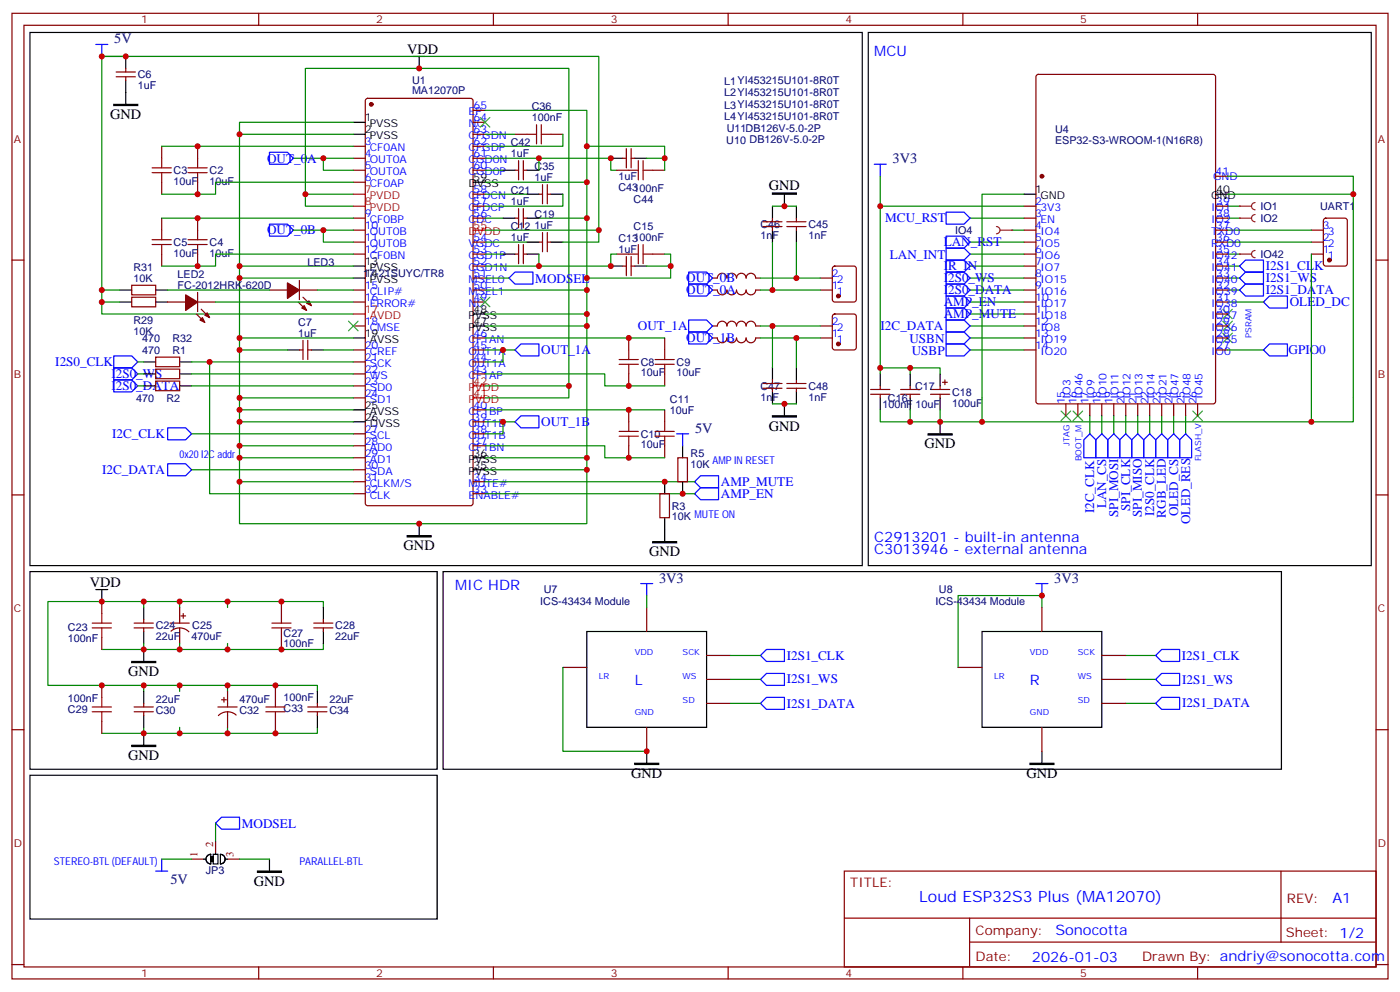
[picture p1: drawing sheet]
<svg xmlns="http://www.w3.org/2000/svg" width="412mm" height="292mm" viewBox="0 0 412 292" stroke-linecap="round" stroke-linejoin="round" font-family="sans-serif">
<g fill="none" stroke="#870000" stroke-width=".35">
<path d="M3.5 3.9h405.4v284.4h-405.4zM7.1 7.4h398.2v277.3h-398.2zM76.2 3.9v3.5M145.3 3.9v3.5M214.5 3.9v3.5M283.6 3.9v3.5M352.8 3.9v3.5M305.4 22.1l.5-.2h51.5l.6 .4 .1 95.9-.5 .7h-51.7l-.7-.4v-95.9zM358.1 51.9h3.5M3.5 76.6h3.6M245.4 78.6l.5-.2h5.6l.7 .4v9.4l-.4 .7h-5.9l-.7-.4v-9.4zM301.6 60.7h3.6"/>
<path d="M301.6 64.2h3.6M301.6 67.8h3.6M301.6 71.3h3.6M301.6 74.8h3.6M301.6 78.4h3.6M358.1 60.7h3.5M358.1 64.2h3.5M358.1 67.8h3.5M358.1 71.3h3.5M358.1 74.8h3.5M358.1 78.4h3.5M405.3 76.6h3.6"/>
<path d="M241.7 99.5h3.5M241.7 96h3.5M241.7 85.4h3.5M241.7 81.9h3.5M245.4 92.7l.5-.2h5.6l.7 .4v9.4l-.4 .7h-5.9l-.7-.4v-9.4zM301.6 99.5h3.6M301.6 96h3.6M301.6 85.4h3.6M301.6 81.9h3.6M301.6 88.9h3.6M301.6 92.5h3.6M358.1 99.5h3.5"/>
<path d="M358.1 96h3.5M358.1 85.4h3.5M358.1 81.9h3.5M358.1 88.9h3.5M358.1 92.5h3.5M256.5 114.7h5.6M256.5 116.1h5.6M259.3 113.6v1.1M259.3 116.1v1.1M265.3 114.7h5.6M265.3 116.1h5.6M268.1 113.6v1.1"/>
<path d="M268.1 116.1v1.1M274.1 114.7h5.7M274.1 116.1h5.7M276.9 113.6v1.1M276.9 116.1v1.1M277.6 112.6h1.4M278.3 111.9v1.4M301.6 103h3.6M314 118.9v3.5M317.5 118.9v3.5M321 118.9v3.5M324.6 118.9v3.5"/>
<path d="M328.1 118.9v3.5M331.6 118.9v3.5M335.1 118.9v3.5M338.7 118.9v3.5M342.2 118.9v3.5M345.7 118.9v3.5M349.2 118.9v3.5M352.8 118.9v3.5M358.1 103h3.5M3.5 145.7h3.6M405.3 145.7h3.6M30 177.1v3.6"/>
<path d="M52.9 178.9v4.6M82.9 177.1v3.6M190.5 178.9v7M306.9 178.9v7M30 187.7v3.5M39.5 184.9h5.7M39.5 183.5h5.7M42.3 182.4v1.1M42.3 184.9v1M50.1 183.5h5.6M50.4 185.9a3.8 3.8 0 0 1 5.2 .1M52.9 184.9v4.6"/>
<path d="M53.3 181.4h1.4M54 180.7v1.4M82.9 187.7v3.5M92.4 184.9h5.7M92.4 183.5h5.7M95.2 182.4v1.1M95.2 184.9v1M165.8 196.5h7.1M208.1 193h7.1M282.2 196.5h7.1M324.6 193h7M3.5 214.9h3.6"/>
<path d="M30 201.8v3.6M30 212.4v3.5M39.5 208.2h5.7M39.5 209.6h5.7M42.3 207.1v1.1M42.3 209.6v1M64.2 208.2h5.6M65.3 206.1h1.4M66 205.4v1.4M67 203.6v4.6M67 209.6v4.6M69.6 210.6a3.8 3.8 0 0 0-5.3 .1"/>
<path d="M81.1 201.8v3.6M81.1 212.4v3.5M90.7 208.2h5.6M90.7 209.6h5.6M93.5 207.1v1.1M93.5 209.6v1M190.5 214.2v7M208.1 200.1h7.1M208.1 207.1h7.1M306.9 214.2v7M324.6 200.1h7M324.6 207.1h7"/>
<path d="M405.3 214.9h3.6M248.7 256.5h156.6v28.2h-156.6zM377.3 256.5v20.9M248.7 270.4h156.5M285.6 277.4h119.6M285.6 270.4v14.1M3.5 284h3.6M76.2 284.7v3.6M145.3 284.7v3.6M214.5 284.7v3.6M283.6 284.7v3.6M352.8 284.7v3.6"/>
<path d="M405.3 284h3.6"/>
</g>
<g fill="none" stroke="#000" stroke-width=".35">
<path d="M8.8 9.6h245.2v156.9h-245.2zM301.6 57.2h3.6M358.1 57.2h3.5M259.3 110.1v3.5M259.3 117.2v3.5M268.1 110.1v3.5M268.1 117.2v3.5M276.9 110.1v3.5M276.9 117.2v3.5M8.8 168.3h120v58.2h-120zM28.2 173.6h3.5M30 173.6v3.5"/>
<path d="M42.3 178.9v3.5M95.2 178.9v3.5M130.5 168.3h247v58.2h-247zM42.3 185.9v3.6M42.3 191.2v3.6M95.2 185.9v3.6M172.9 185.9h35.2v28.3h-35.2zM289.3 185.9h35.3v28.3h-35.3zM42.3 203.6v3.5M42.3 210.6v3.6M42.3 215.9v3.6M93.5 203.6v3.5"/>
<path d="M93.5 210.6v3.6M190.5 221.2v3.6M306.9 221.2v3.6"/>
</g>
<g fill="#870000" stroke="#870000" stroke-width=".35">
<circle cx="246.9" cy="101.3" r=".53"/>
<circle cx="246.9" cy="87.2" r=".53"/>
<circle cx="306.9" cy="51.9" r=".53"/>
</g>
<path d="M38.8 194.8h7.1v.3h-7.1zM38.8 219.5h7.1v.3h-7.1zM187 224.8h7v.3h-7zM303.4 224.8h7v.3h-7z" fill="#000" stroke="#000" stroke-width=".35"/>
<g fill="none" stroke="#008700" stroke-width=".35">
<path d="M298.1 67.8h3.5M361.6 67.8h3.5M361.6 60.7h3.5M361.6 64.2h3.5M361.6 71.3h3.5M361.6 74.8h3.5M361.6 78.4h3.5M361.6 81.9h3.5M361.6 85.4h3.5M361.6 88.9h10.6M342.2 122.4v5.3M345.7 122.4v5.3"/>
<path d="M349.2 122.4v5.3M42.3 177.1v1.8M52.9 178.9v-1.8h-38.8v24.7h28.2v1.8M52.9 177.1h14.1v1.8M67 177.1h28.2v1.8M190.5 175.4v3.5M306.9 178.9v-3.5h-24.7v21.1M42.3 189.5v1.7M52.9 189.5v1.7h-22.9M67 189.5v1.7h-14.1M95.2 189.5v1.7h-28.2M165.8 196.5v24.7h24.7"/>
<path d="M215.2 193h8.8M331.6 193h8.8M42.3 214.2v1.7h-12.3M42.3 201.8h10.6v1.8M52.9 214.2v1.7h-10.6M52.9 201.8h14.1v1.8M67 201.8h26.5v1.8M67 214.2v1.7h-14.1M93.5 214.2v1.7h-26.5M215.2 200.1h8.8M215.2 207.1h8.8M331.6 200.1h8.8"/>
<path d="M331.6 207.1h8.8"/>
</g>
<g fill="none" stroke="#a10000" stroke-width=".35">
<path d="M27.2 184.9h5.6M27.2 183.5h5.6M30 180.7v2.8M30 184.9v2.8M80.1 184.9h5.6M80.1 183.5h5.6M82.9 180.7v2.8M82.9 184.9v2.8M27.2 208.2h5.6M27.2 209.6h5.6M30 205.4v2.8M30 209.6v2.8"/>
<path d="M78.3 208.2h5.7M78.3 209.6h5.7M81.1 205.4v2.8M81.1 209.6v2.8"/>
</g>
<g fill="none" stroke="#00f" stroke-width=".35">
<path d="M372.2 88.9l1.7-1.7h5.3v3.5h-5.3zM345.7 127.7l1.8 1.8v5.3h-3.5v-5.3zM349.2 127.7l1.8 1.8v5.3h-3.5v-5.3zM188.7 171.8h3.6M190.5 171.8v3.6M305.2 171.8h3.5M306.9 171.8v3.6M224 193l1.8-1.8h5.3v3.6h-5.3zM340.4 193l1.8-1.8h5.3v3.6h-5.3zM342.2 198.3h5.3v3.5h-5.3l-1.8-1.7zM224 200.1l1.8-1.8h5.3v3.5h-5.3zM224 207.1l1.8-1.7h5.3v3.5h-5.3z"/>
<path d="M340.4 207.1l1.8-1.7h5.3v3.5h-5.3z"/>
</g>
<path d="M360.2 91.1l2.8 2.8M360.2 94.6l2.8 2.8M360.2 98.1l2.8 2.8M363 91.1l-2.8 2.8M363 94.6l-2.8 2.8M363 98.1l-2.8 2.8M312.6 121l2.8 2.9M315.4 121l-2.8 2.9M316.1 121l2.8 2.9M318.9 121l-2.8 2.9M351.4 121l2.8 2.9M354.2 121l-2.8 2.9" fill="none" stroke="#3c3" stroke-width=".35"/>
<path d="M365.1 74.8h3.6M369.7 73.8a1.06 1.06 0 0 0-1 1 1.06 1.06 0 0 0 1 1.1" fill="none" stroke="#8c2424" stroke-width=".35"/>
<circle cx="365.1" cy="74.8" r=".18" fill="#8c2424"/>
<path d="M293.5 66.7a1.06 1.06 0 0 1 1.1 1.1 1.06 1.06 0 0 1-1.1 1M294.6 67.8h3.5" fill="none" stroke="#8c2424" stroke-width=".35"/>
<circle cx="298.1" cy="67.8" r=".18" fill="#8c2424"/>
<path d="M365.1 64.2h3.6M369.7 63.2a1.06 1.06 0 0 0-1 1 1.06 1.06 0 0 0 1 1.1" fill="none" stroke="#8c2424" stroke-width=".35"/>
<circle cx="365.1" cy="64.2" r=".18" fill="#8c2424"/>
<path d="M369.7 59.7a1.06 1.06 0 0 0-1 1 1.06 1.06 0 0 0 1 1.1M365.1 60.7h3.6" fill="none" stroke="#8c2424" stroke-width=".35"/>
<circle cx="365.1" cy="60.7" r=".18" fill="#8c2424"/>
<g fill="none" stroke="#008700" stroke-width=".35">
<path d="M30 16.6h146.4v54.7h-10.6M37 16.6h-7v75.9h74.1M70.6 39.5h33.5M142.9 32.5h30v121.7h-102.3v-118.2h33.5M142.9 39.5h8.8M165.8 39.5v3.6h-22.9M47.6 43.1h56.5M86.4 46.6h8.8M90 57.2h14.1M104.1 53.7h-40.6v3.5h-15.9M104.1 46.6h-8.9v3.5h8.9M142.9 46.6h15.8v3.5"/>
<path d="M142.9 57.2h12.3M142.9 53.7h30M142.9 50.1h5.3M158.7 46.6h21.2v3.5h1.8M165.8 57.2v3.5h-22.9M172.9 43.1h22.9v3.5M190.5 46.6h5.3v3.5M259.3 51.9v58.2M301.6 57.2h-12.3v67h-12.4M361.6 51.9h37v72.3h-109.3M361.6 57.2h37M47.6 64.2h56.5"/>
<path d="M70.6 78.4h33.5M86.4 67.8h17.7M95.2 67.8v3.5h8.9M104.1 60.7h-14.1v-40.6h77.6v93.5h-24.7M104.1 74.8h-40.6v3.6h-15.9M142.9 71.3h12.3M142.9 74.8h5.3M142.9 64.2h5.3M142.9 67.8h33.5M158.7 74.8v3.6h-15.8M158.7 64.2h14.2M181.7 74.8h-1.8v3.6h-21.2"/>
<path d="M195.8 74.8h1.8v3.6h-7.1M197.6 78.4v3.5h-24.7M227.5 71.3v14.1h14.2M227.5 60.7h7.1M234.6 71.3v10.6h7.1M259.3 60.7h42.3M285.8 71.3h15.8M285.8 74.8h15.8M285.8 78.4h15.8M285.8 64.2h15.8M365.1 71.3h21.2M365.1 67.8h21.2"/>
<path d="M386.3 74.8v49.4M30 85.4h5.3M30 88.9h5.3M49.4 85.4h30M63.5 88.9h40.6M70.6 99.5h33.5M70.6 81.9h33.5M93.5 85.4h10.6M142.9 99.5h52.9M142.9 96h30M142.9 85.4h30M142.9 81.9h7"/>
<path d="M142.9 92.5h30M224 81.9h10.6M224 99.5h10.6M224 96h3.5M224 85.4h3.5M241.7 99.5h-7.1v8.8M241.7 96h-14.2v12.3M285.8 99.5h15.8M285.8 96h15.8M285.8 85.4h15.8M285.8 81.9h15.8M285.8 88.9h15.8"/>
<path d="M285.8 92.5h15.8M40.6 106.6h1.7M40.6 110.1h1.7M40.6 113.6h1.7M56.4 106.6h47.7M56.4 110.1h47.7M56.4 113.6h47.7M61.7 106.6v38.8h42.4M70.6 103h14.1M70.6 117.2h33.5M95.2 103h8.9M142.9 110.1h35.3v3.5h17.6"/>
<path d="M142.9 103h8.8M148.2 103v3.6h-5.3M167.6 113.6v3.6h-24.7M227.5 118.9h7.1M259.3 108.3h8.8v1.8M268.1 108.3h8.8v1.8M285.8 103h15.8M361.6 103h10.6M56.4 138.3h47.7M56.4 127.7h47.7M70.6 134.8h33.5M70.6 120.7h33.5"/>
<path d="M70.6 124.2h33.5M70.6 131.3h33.5M142.9 131.3h35.3v3.5h17.6M142.9 134.8h30M142.9 138.3h30M142.9 120.7h52.9M142.9 124.2h8.8M148.2 124.2v3.5h-5.3M259.3 120.7v3.5h8.8M268.1 120.7v3.5h8.8v-3.5M321 122.4v5.3M324.6 122.4v5.3"/>
<path d="M328.1 122.4v5.3M331.6 122.4v5.3M335.1 122.4v5.3M338.7 122.4v5.3M70.6 141.9h33.5M142.9 145.4h61.7M142.9 141.9h61.7M47.6 253h8.8M63.5 242.4v5.3M70.6 253h8.8"/>
</g>
<g fill="none" stroke="#00f" stroke-width=".35">
<path d="M28.2 13.1h3.5M30 13.1v3.5M79.4 44.8h5.3l1.7 1.8-1.7 1.8h-5.3zM257.5 48.4h3.6M259.3 48.4v3.5M79.4 66h5.3l1.7 1.8-1.7 1.7h-5.3zM278.7 69.5h5.3l1.8 1.8-1.8 1.8h-5.3zM278.7 73.1h5.3l1.8 1.7-1.8 1.8h-5.3zM278.7 76.6h5.3l1.8 1.8-1.8 1.7h-5.3zM278.7 62.5h5.3l1.8 1.7-1.8 1.8h-5.3zM365.1 78.4l1.8-1.8h5.3v3.5h-5.3zM149.9 81.9l1.8-1.8h5.3v3.5h-5.3z"/>
<path d="M202.8 94.2h5.3l1.8 1.8-1.8 1.8h-5.3zM202.8 97.8h5.3l1.8 1.7-1.8 1.8h-5.3zM202.8 83.6h5.3l1.8 1.8-1.8 1.8h-5.3zM202.8 80.1h5.3l1.8 1.8-1.8 1.7h-5.3zM278.7 97.8h5.3l1.8 1.7-1.8 1.8h-5.3zM278.7 83.6h5.3l1.8 1.8-1.8 1.8h-5.3zM278.7 94.2h5.3l1.8 1.8-1.8 1.8h-5.3zM278.7 80.1h5.3l1.8 1.8-1.8 1.7h-5.3zM278.7 87.2h5.3l1.8 1.7-1.8 1.8h-5.3zM278.7 90.7h5.3l1.8 1.8-1.8 1.7h-5.3zM365.1 81.9l1.8-1.8h5.3v3.5h-5.3zM365.1 85.4l1.8-1.8h5.3v3.6h-5.3z"/>
<path d="M33.5 111.9h5.3l1.8 1.7-1.8 1.8h-5.3zM33.5 108.3h5.3l1.8 1.8-1.8 1.8h-5.3zM33.5 104.8h5.3l1.8 1.8-1.8 1.7h-5.3zM151.7 103l1.8-1.7h5.2v3.5h-5.2zM278.7 101.3h5.3l1.8 1.7-1.8 1.8h-5.3zM373.9 101.3h5.3v3.5h-5.3l-1.7-1.8zM49.4 136.6h5.3l1.7 1.7-1.7 1.8h-5.3zM49.4 126h5.3l1.7 1.7-1.7 1.8h-5.3zM151.7 124.2l1.8-1.8h5.2v3.6h-5.2zM199.3 127.7h3.5M201.1 127.7v3.6M319.3 129.5l1.7-1.8 1.8 1.8v5.3h-3.5z"/>
<path d="M324.6 127.7l1.7 1.8v5.3h-3.5v-5.3zM326.3 129.5l1.8-1.8 1.7 1.8v5.3h-3.5zM331.6 127.7l1.8 1.8v5.3h-3.6v-5.3zM333.4 129.5l1.7-1.8 1.8 1.8v5.3h-3.5zM338.7 127.7l1.7 1.8v5.3h-3.5v-5.3zM342.2 127.7l1.8 1.8v5.3h-3.6v-5.3zM204.6 145.4l1.8-1.8h5.3v3.5h-5.3zM204.6 141.9l1.8-1.8h5.3v3.5h-5.3zM45.9 256.5h3.5M47.6 253v3.5M63.5 242.4l1.8-1.8h5.3v3.6h-5.3z"/>
</g>
<g fill="none" stroke="#000" stroke-width=".35">
<path d="M37 16.6v3.5M121.7 16.6h3.5M123.5 16.6v3.5M255.8 9.6h148.1v156.9h-148.1zM37 23.7v7M104.1 36h3.5M104.1 39.5h3.5M139.3 53.7h3.6M148.2 50.1h3.5M155.2 57.2h3.5M155.2 50.1h3.5M162.3 57.2h3.5"/>
<path d="M179.9 46.6h3.5M187 46.6h3.5M231.1 57.2v3.5M104.1 78.4h3.5M148.2 74.8h3.5M148.2 64.2h3.5M155.2 74.8h3.5M155.2 71.3h3.5M155.2 64.2h3.5M162.3 71.3h3.5M179.9 78.4h3.5M187 78.4h3.5"/>
<path d="M227.5 60.7v3.5M227.5 67.8v3.5M234.6 60.7v3.5M234.6 67.8v3.5M35.3 85.4h3.5M35.3 88.9h3.5M45.9 85.4h3.5M45.9 88.9h3.5M104.1 81.9h3.5M104.1 99.5h3.5M139.3 96h3.6M139.3 92.5h3.6"/>
<path d="M42.3 106.6h3.6M42.3 110.1h3.6M42.3 113.6h3.6M52.9 106.6h3.5M52.9 110.1h3.5M52.9 113.6h3.5M84.7 103h3.5M91.7 103h3.5M227.5 108.3v3.6M227.5 115.4v3.5M231.1 118.9v3.5M234.6 108.3v3.6"/>
<path d="M234.6 115.4v3.5M104.1 120.7h3.5M104.1 124.2h3.5M139.3 138.3h3.6M139.3 134.8h3.6M201.1 131.3v3.5M276.9 124.2v3.5M123.5 154.2v3.5M195.8 141.9v3.5M195.8 152.4v7.1M201.1 141.9v3.5M8.8 228.3h120v42.3h-120z"/>
<path d="M60 253h.7M61.3 251.8l.8-.2v2.8a1.41 1.41 0 0 1-1.4-1 1.41 1.41 0 0 1 .6-1.6zM62.8 251.6h1.4v2.8h-1.4zM63.5 251.2v.4M64.9 251.6a1.41 1.41 0 0 1 1.4 1.4 1.41 1.41 0 0 1-1.4 1.4zM66.3 253h.7M79.4 253v3.5"/>
</g>
<path d="M33.5 30.7h7.1v.4h-7.1zM227.5 56.8h7.1v.4h-7.1zM227.5 122.4h7.1v.4h-7.1zM273.4 127.7h7.1v.4h-7.1zM119.9 157.7h7.1v.4h-7.1zM192.3 159.5h7v.3h-7zM62.1 252.3h.7v1.4h-.7zM75.8 256.5h7.1v.4h-7.1z" fill="#000" stroke="#000" stroke-width=".35"/>
<g fill="none" stroke="#870000" stroke-width=".35">
<path d="M34.2 22.6h5.7M34.2 21.2h5.7M37 20.1v1.1M37 22.6v1.1M107.8 29.2l.5-.2h30.3l.7 .4v118.8l-.4 .7h-30.6l-.6-.5-.1-118.7zM139.3 39.5h3.6M139.3 36h3.6M139.3 32.5h3.6M151.7 39.5h3.5M162.3 39.5h3.5M47.6 43.1v3.5M47.6 53.7v3.5"/>
<path d="M58.2 43.1v3.5M58.2 53.7v3.5M104.1 43.1h3.5M104.1 46.6h3.5M104.1 50.1h3.5M104.1 53.7h3.5M139.3 43.1h3.6M139.3 46.6h3.6M139.3 50.1h3.6M139.3 57.2h3.6M151.7 50.1h1.1M152.8 47.3v5.7"/>
<path d="M154.2 50.1h1M154.2 47.3v5.7M158.7 57.2h1.1M159.8 54.4v5.6M161.2 57.2h1.1M161.2 54.4v5.6M181.7 50.1h3.5M183.4 46.6h1.1M184.5 43.8v5.6M185.9 46.6h1.1M185.9 43.8v5.6M192.3 50.1h3.5"/>
<path d="M47.6 64.2v3.6M47.6 74.8v3.6M58.2 64.2v3.6M58.2 74.8v3.6M104.1 74.8h3.5M104.1 71.3h3.5M104.1 67.8h3.5M104.1 64.2h3.5M139.3 74.8h3.6M139.3 71.3h3.6M139.3 64.2h3.6M139.3 78.4h3.6"/>
<path d="M139.3 60.7h3.6M151.7 74.8h1.1M151.7 64.2h1.1M152.8 61.4v5.7M152.8 72v5.6M154.2 74.8h1M154.2 64.2h1M154.2 61.4v5.7M154.2 72v5.6M158.7 71.3h1.1M159.8 68.5v5.6M161.2 71.3h1.1"/>
<path d="M161.2 68.5v5.6M181.7 74.8h3.5M183.4 78.4h1.1M184.5 75.5v5.7M185.9 78.4h1.1M185.9 75.5v5.7M192.3 74.8h3.5M224.7 66.7h5.7M224.7 65.3h5.7M227.5 64.2v1.1M227.5 66.7v1.1M231.8 66.7h5.6"/>
<path d="M231.8 65.3h5.6M234.6 64.2v1.1M234.6 66.7v1.1M386.3 74.8h3.5M386.3 71.3h3.5M386.3 67.8h3.5M390.1 64.4l.4-.2h5.7l.6 .5 .1 12.9-.5 .7-5.9 .1-.6-.5-.1-13zM38.8 84h7.1v2.8h-7.1zM38.8 87.5h7.1v2.8h-7.1zM49.4 88.9h5.3M57.9 92.5l2.4 2.4M58.2 88.9h5.3"/>
<path d="M58.2 86.1v5.7M59.3 91.1l2.4 2.4M79.4 85.4h5.3M87.8 88.9l2.5 2.5M88.2 85.4h5.3M88.2 82.6v5.6M89.3 87.5l2.4 2.5M104.1 85.4h3.5M104.1 88.9h3.5M104.1 96h3.5M139.3 85.4h3.6M139.3 88.9h3.6"/>
<path d="M139.3 99.5h3.6M139.3 81.9h3.6M185.2 99.5v3.5M195.8 99.5v3.5M209.9 81.9h1.4a1.41 1.41 0 0 1 1.4-1.4 1.41 1.41 0 0 1 1.4 1.4 1.41 1.41 0 0 1 1.4-1.4 1.41 1.41 0 0 1 1.5 1.4 1.41 1.41 0 0 1 1.4-1.4 1.41 1.41 0 0 1 1.4 1.4 1.41 1.41 0 0 1 1.4-1.4 1.41 1.41 0 0 1 1.4 1.4h1.4M209.9 85.4h1.4a1.41 1.41 0 0 0 1.4 1.4 1.41 1.41 0 0 0 1.4-1.4 1.41 1.41 0 0 0 1.4 1.4 1.41 1.41 0 0 0 1.5-1.4 1.41 1.41 0 0 0 1.4 1.4 1.41 1.41 0 0 0 1.4-1.4 1.41 1.41 0 0 0 1.4 1.4 1.41 1.41 0 0 0 1.4-1.4h1.4M209.9 96h1.4a1.41 1.41 0 0 1 1.4-1.4 1.41 1.41 0 0 1 1.4 1.4M209.9 99.5h1.4a1.41 1.41 0 0 0 1.4 1.4 1.41 1.41 0 0 0 1.4-1.4 1.41 1.41 0 0 0 1.4 1.4 1.41 1.41 0 0 0 1.5-1.4 1.41 1.41 0 0 0 1.4 1.4 1.41 1.41 0 0 0 1.4-1.4 1.41 1.41 0 0 0 1.4 1.4 1.41 1.41 0 0 0 1.4-1.4h1.4M214.1 96a1.41 1.41 0 0 1 1.5-1.4 1.41 1.41 0 0 1 1.4 1.4M217 96a1.41 1.41 0 0 1 1.4-1.4 1.41 1.41 0 0 1 1.4 1.4M219.8 96a1.41 1.41 0 0 1 1.4-1.4 1.41 1.41 0 0 1 1.4 1.4M222.6 96h1.4"/>
<path d="M45.9 105.2h7v2.8h-7zM45.9 108.7h7v2.8h-7zM45.9 112.2h7v2.8h-7zM88.2 103h1.1M89.3 100.2v5.7M90.7 103h1M90.7 100.2v5.7M104.1 103h3.5M104.1 106.6h3.5M104.1 110.1h3.5M104.1 113.6h3.5M104.1 117.2h3.5"/>
<path d="M139.3 103h3.6M139.3 106.6h3.6M139.3 110.1h3.6M185.2 110.1v3.5M195.8 110.1v3.5M224.7 114.3h5.7M224.7 112.9h5.7M227.5 111.9v1M227.5 114.3v1.1M231.8 114.3h5.6M231.8 112.9h5.6M234.6 111.9v1"/>
<path d="M234.6 114.3v1.1M104.1 127.7h3.5M104.1 131.3h3.5M104.1 134.8h3.5M104.1 138.3h3.5M139.3 127.7h3.6M139.3 131.3h3.6M139.3 124.2h3.6M139.3 120.7h3.6M185.2 120.7v3.5M185.2 131.3v3.5M195.8 120.7v3.5"/>
<path d="M195.8 131.3v3.5M199.7 134.8h2.8v7.1h-2.8zM104.1 141.9h3.5M104.1 145.4h3.5M139.3 141.9h3.6M139.3 145.4h3.6M194.4 145.4h2.8v7h-2.8z"/>
</g>
<g fill="#870000" stroke="#870000" stroke-width=".35">
<path d="M91 88.6l.7 1.4-1.4-.7z"/>
<path d="M88.9 90.7l.7-.7 .7 1.4z"/>
<path d="M84.7 83.3l3.5 2.1-3.5 2.5z"/>
<path d="M60.3 92.8l.7-.7 .7 1.4z"/>
<path d="M58.9 94.2l.7-.7 .7 1.4z"/>
<path d="M54.7 86.8l3.5 2.1-3.5 2.5z"/>
<circle cx="391.6" cy="76.6" r=".53"/>
<circle cx="109.4" cy="30.7" r=".53"/>
</g>
<path d="M104.1 57.2h3.5M104.1 60.7h3.5M139.3 67.8h3.6M104.1 92.5h3.5M139.3 117.2h3.6M139.3 113.6h3.6" fill="none" stroke="#f00" stroke-width=".35"/>
<g fill="none" stroke="#a10000" stroke-width=".35">
<path d="M155.2 39.5h2.8M158 36.7v5.7M159.5 39.5h2.8M159.5 36.7v5.7M44.8 49.4h5.6M44.8 50.8h5.6M47.6 46.6v2.8M47.6 50.8v2.9M55.4 49.4h5.6M55.4 50.8h5.6M58.2 46.6v2.8M58.2 50.8v2.9"/>
<path d="M185.2 50.1h2.8M188 47.3v5.7M189.4 47.3v5.7M189.4 50.1h2.9M44.8 70.6h5.6M44.8 72h5.6M47.6 67.8v2.8M47.6 72v2.8M55.4 70.6h5.6M55.4 72h5.6M58.2 67.8v2.8M58.2 72v2.8"/>
<path d="M185.2 74.8h2.8M188 72v5.6M189.4 74.8h2.9M189.4 72v5.6M182.4 105.9h5.6M182.4 107.3h5.6M185.2 103v2.9M185.2 107.3v2.8M193 105.9h5.6M193 107.3h5.6M195.8 103v2.9M195.8 107.3v2.8"/>
<path d="M182.4 127h5.6M182.4 128.4h5.6M185.2 124.2v2.8M185.2 128.4v2.9M193 127h5.6M193 128.4h5.6M195.8 124.2v2.8M195.8 128.4v2.9"/>
</g>
<path d="M141.5 34.6l2.8 2.8M144.3 34.6l-2.8 2.8M102.7 94.6l2.8 2.8M105.5 94.6l-2.8 2.8M141.5 87.5l2.8 2.8M144.3 87.5l-2.8 2.8" fill="none" stroke="#3c3" stroke-width=".35"/>
<path d="M56.4 253h3.6M63.5 247.7v3.5M67 253h3.6" fill="none" stroke="#850000" stroke-width=".35"/>
<g fill="#c00">
<circle cx="82.9" cy="177.1" r=".88"/>
<circle cx="67" cy="177.1" r=".88"/>
<circle cx="82.9" cy="191.2" r=".88"/>
<circle cx="67" cy="191.2" r=".88"/>
<circle cx="81.1" cy="215.9" r=".88"/>
<circle cx="81.1" cy="201.8" r=".88"/>
<circle cx="67" cy="201.8" r=".88"/>
<circle cx="42.3" cy="215.9" r=".88"/>
<circle cx="52.9" cy="201.8" r=".88"/>
<circle cx="42.3" cy="201.8" r=".88"/>
<circle cx="30" cy="201.8" r=".88"/>
<circle cx="52.9" cy="191.2" r=".88"/>
<circle cx="52.9" cy="177.1" r=".88"/>
<circle cx="30" cy="177.1" r=".88"/>
<circle cx="42.3" cy="177.1" r=".88"/>
<circle cx="42.3" cy="191.2" r=".88"/>
<circle cx="190.5" cy="221.2" r=".88"/>
<circle cx="306.9" cy="175.4" r=".88"/>
<circle cx="398.6" cy="57.2" r=".88"/>
<circle cx="289.3" cy="124.2" r=".88"/>
<circle cx="268.1" cy="124.2" r=".88"/>
<circle cx="276.9" cy="124.2" r=".88"/>
<circle cx="259.3" cy="60.7" r=".88"/>
<circle cx="268.1" cy="108.3" r=".88"/>
<circle cx="259.3" cy="108.3" r=".88"/>
<circle cx="386.3" cy="124.2" r=".88"/>
<circle cx="70.6" cy="39.5" r=".88"/>
<circle cx="123.5" cy="154.2" r=".88"/>
<circle cx="172.9" cy="134.8" r=".88"/>
<circle cx="172.9" cy="138.3" r=".88"/>
<circle cx="58.2" cy="43.1" r=".88"/>
<circle cx="58.2" cy="57.2" r=".88"/>
<circle cx="95.3" cy="46.6" r=".88"/>
<circle cx="90" cy="57.2" r=".88"/>
<circle cx="95.3" cy="67.8" r=".88"/>
<circle cx="58.2" cy="64.2" r=".88"/>
<circle cx="58.2" cy="78.4" r=".88"/>
<circle cx="70.6" cy="78.4" r=".88"/>
<circle cx="70.6" cy="81.9" r=".88"/>
<circle cx="70.6" cy="99.5" r=".88"/>
<circle cx="70.6" cy="103" r=".88"/>
<circle cx="70.6" cy="120.7" r=".88"/>
<circle cx="70.6" cy="124.2" r=".88"/>
<circle cx="195.8" cy="141.9" r=".88"/>
<circle cx="148.2" cy="124.2" r=".88"/>
<circle cx="148.2" cy="103" r=".88"/>
<circle cx="185.2" cy="99.5" r=".88"/>
<circle cx="185.2" cy="113.6" r=".88"/>
<circle cx="123.5" cy="20.1" r=".88"/>
<circle cx="167.6" cy="113.6" r=".88"/>
<circle cx="201.1" cy="145.4" r=".88"/>
<circle cx="185.2" cy="120.7" r=".88"/>
<circle cx="185.2" cy="134.8" r=".88"/>
<circle cx="172.9" cy="92.5" r=".88"/>
<circle cx="172.9" cy="96" r=".88"/>
<circle cx="172.9" cy="81.9" r=".88"/>
<circle cx="197.6" cy="78.4" r=".88"/>
<circle cx="30" cy="16.6" r=".88"/>
<circle cx="37" cy="16.6" r=".88"/>
<circle cx="176.4" cy="67.8" r=".88"/>
<circle cx="158.8" cy="78.4" r=".88"/>
<circle cx="172.9" cy="64.2" r=".88"/>
<circle cx="172.9" cy="53.7" r=".88"/>
<circle cx="158.8" cy="46.6" r=".88"/>
<circle cx="179.9" cy="78.4" r=".88"/>
<circle cx="179.9" cy="46.6" r=".88"/>
<circle cx="172.9" cy="43.1" r=".88"/>
<circle cx="195.8" cy="46.6" r=".88"/>
<circle cx="231.1" cy="118.9" r=".88"/>
<circle cx="231.1" cy="60.7" r=".88"/>
<circle cx="234.6" cy="81.9" r=".88"/>
<circle cx="227.5" cy="85.4" r=".88"/>
<circle cx="227.5" cy="96" r=".88"/>
<circle cx="234.6" cy="99.5" r=".88"/>
<circle cx="30" cy="88.9" r=".88"/>
<circle cx="30" cy="85.4" r=".88"/>
<circle cx="172.9" cy="85.4" r=".88"/>
<circle cx="70.6" cy="117.2" r=".88"/>
<circle cx="70.6" cy="131.3" r=".88"/>
<circle cx="70.6" cy="134.8" r=".88"/>
<circle cx="70.6" cy="141.9" r=".88"/>
<circle cx="67" cy="215.9" r=".88"/>
<circle cx="52.9" cy="215.9" r=".88"/>
<circle cx="61.7" cy="106.6" r=".88"/>
</g>
<text font-size="4.6" fill="#00f" x="270.8" y="265.5">Loud ESP32S3 Plus (MA12070)</text>
<g font-size="4.2" fill="#000080">
<text x="33.6" y="12.8">5V</text>
<text x="262.9" y="48.1">3V3</text>
<text x="204.7" y="127.5">5V</text>
<text x="194.1" y="171.6">3V3</text>
<text x="310.6" y="171.6">3V3</text>
<text x="50.2" y="260.4">5V</text>
</g>
<g font-size="4.2">
<text x="119.9" y="15.9">VDD</text>
<text x="32.5" y="35">GND</text>
<text x="226.5" y="55.8">GND</text>
<text x="226.5" y="126.8">GND</text>
<text x="272.3" y="132.1">GND</text>
<text x="118.9" y="162">GND</text>
<text x="191.2" y="163.8">GND</text>
<text x="26.5" y="172.9">VDD</text>
<text x="37.7" y="199">GND</text>
<text x="37.7" y="223.7">GND</text>
<text x="185.9" y="229.1">GND</text>
<text x="302.3" y="229.1">GND</text>
<text x="74.8" y="260.8">GND</text>
</g>
<g font-size="4.2" fill="#00f">
<text x="257.5" y="16.6">MCU</text>
<text x="257.5" y="159.5">C2913201 - built-in antenna</text>
<text x="257.5" y="163">C3013946 - external antenna</text>
<text x="134.1" y="173.6">MIC HDR</text>
<text x="187" y="201.8">L</text>
<text x="303.4" y="201.8">R</text>
<text x="392.5" y="265.8">A1</text>
<text x="310.9" y="275.3">Sonocotta</text>
<text x="304" y="283.1">2026-01-03</text>
</g>
<g font-size="3.9" fill="#00f">
<text x="78.7" y="47.9">OUT_0A</text>
<text x="260.8" y="65.5">MCU_RST</text>
<text x="78.7" y="69">OUT_0B</text>
<text x="262.1" y="76.1">LAN_INT</text>
<text x="278" y="72.5">LAN_RST</text>
<text x="157.7" y="83.2">MODSEL</text>
<text x="202.1" y="83.1">OUT_0B</text>
<text x="278" y="83.1">I2S0_WS</text>
<text x="278" y="79.6">IR_IN</text>
<text x="372.9" y="79.6">I2S1_CLK</text>
<text x="372.9" y="83.2">I2S1_WS</text>
<text x="202.1" y="86.7">OUT_0A</text>
<text x="278" y="86.6">I2S0_DATA</text>
<text x="372.9" y="86.6">I2S1_DATA</text>
<text x="278" y="90.2">AMP_EN</text>
<text x="278" y="93.7">AMP_MUTE</text>
<text x="379.9" y="90.1">OLED_DC</text>
<text x="187.9" y="97.2">OUT_1A</text>
<text x="202.1" y="100.8">OUT_1B</text>
<text x="259.4" y="97.2">I2C_DATA</text>
<text x="267.9" y="100.9">USBN</text>
<text x="16.3" y="107.8">I2S0_CLK</text>
<text x="159.5" y="104.3">OUT_1A</text>
<text x="268.6" y="104.4">USBP</text>
<text x="379.6" y="104.3">GPIO0</text>
<text x="32.8" y="111.3">I2S0_WS</text>
<text x="32.8" y="114.9">I2S0_DATA</text>
<text x="159.5" y="125.5">OUT_1B</text>
<text x="33" y="129">I2C_CLK</text>
<text x="30.1" y="139.6">I2C_DATA</text>
<text x="212.4" y="143.1">AMP_MUTE</text>
<text x="212.4" y="146.6">AMP_EN</text>
<text x="325.8" y="149.7" transform="rotate(-90 325.8 149.7)">LAN_CS</text>
<text x="322.3" y="151.1" transform="rotate(-90 322.3 151.1)">I2C_CLK</text>
<text x="329.4" y="152.2" transform="rotate(-90 329.4 152.2)">SPI_MOSI</text>
<text x="332.9" y="150.4" transform="rotate(-90 332.9 150.4)">SPI_CLK</text>
<text x="336.3" y="152.2" transform="rotate(-90 336.3 152.2)">SPI_MISO</text>
<text x="339.9" y="152" transform="rotate(-90 339.9 152)">I2S0_CLK</text>
<text x="343.4" y="152.4" transform="rotate(-90 343.4 152.4)">RGB_LED</text>
<text x="347" y="152" transform="rotate(-90 347 152)">OLED_CS</text>
<text x="350.6" y="154.3" transform="rotate(-90 350.6 154.3)">OLED_RES</text>
<text x="231.7" y="194.2">I2S1_CLK</text>
<text x="348.2" y="194.3">I2S1_CLK</text>
<text x="231.8" y="201.3">I2S1_WS</text>
<text x="348.2" y="201.3">I2S1_WS</text>
<text x="231.8" y="208.4">I2S1_DATA</text>
<text x="348.2" y="208.3">I2S1_DATA</text>
<text x="71.3" y="243.7">MODSEL</text>
</g>
<g font-size="3.9" fill="#800">
<text x="250.5" y="261.1">TITLE:</text>
<text x="379.1" y="265.8">REV:</text>
<text x="287.4" y="275.3">Company:</text>
<text x="378.7" y="275.9">Sheet: 1/2</text>
<text x="287.4" y="283">Date:</text>
<text x="336.4" y="283.1">Drawn By: andriy@sonocotta.com</text>
</g>
<g font-size="3.2" fill="#800">
<text x="41.6" y="6.9">1</text>
<text x="110.8" y="6.9">2</text>
<text x="179.9" y="6.9">3</text>
<text x="249.1" y="6.9">4</text>
<text x="318.2" y="6.9">5</text>
<text x="4.1" y="42">A</text>
<text x="405.9" y="42">A</text>
<text x="4.1" y="111.2">B</text>
<text x="405.9" y="111.2">B</text>
<text x="4.1" y="180.3">C</text>
<text x="405.9" y="180.3">C</text>
<text x="4.1" y="249.4">D</text>
<text x="405.9" y="249.4">D</text>
<text x="41.6" y="287.7">1</text>
<text x="110.8" y="287.7">2</text>
<text x="179.9" y="287.7">3</text>
<text x="249.1" y="287.7">4</text>
<text x="318.2" y="287.7">5</text>
</g>
<g font-size="3.2" fill="#000080">
<text x="40.6" y="23">C6</text>
<text x="40.6" y="26.2">1uF</text>
<text x="121.4" y="27.8">MA12070P</text>
<text x="121.4" y="24.6">U1</text>
<text x="213.4" y="25.1">L1YI453215U101-8R0T</text>
<text x="213.4" y="28.2">L2YI453215U101-8R0T</text>
<text x="156.6" y="35.7">100nF</text>
<text x="156.6" y="32.5">C36</text>
<text x="213.4" y="32.1">L3YI453215U101-8R0T</text>
<text x="213.4" y="35.4">L4YI453215U101-8R0T</text>
<text x="214.1" y="38.9">U11DB126V-5.0-2P</text>
<text x="310.8" y="39.3">U4</text>
<text x="150.4" y="46.2">1uF</text>
<text x="150.4" y="43.1">C42</text>
<text x="213.9" y="42.4">U10 DB126V-5.0-2P</text>
<text x="310.8" y="42.5">ESP32-S3-WROOM-1(N16R8)</text>
<text x="51.2" y="51.3">C3</text>
<text x="61.7" y="51.3">C2</text>
<text x="157.5" y="53.3">1uF</text>
<text x="157.5" y="50.1">C35</text>
<text x="182.2" y="53">1uF</text>
<text x="51.2" y="54.4">10uF</text>
<text x="61.7" y="54.4">10uF</text>
<text x="150.4" y="57.2">C21</text>
<text x="182.2" y="56.1">C43100nF</text>
<text x="186.6" y="59.7">C44</text>
<text x="150.4" y="60.4">1uF</text>
<text x="157.5" y="64.2">C19</text>
<text x="371.3" y="65.4">IO2</text>
<text x="371.3" y="61.9">IO1</text>
<text x="388.9" y="61.8">UART1</text>
<text x="150.4" y="70.9">1uF</text>
<text x="150.4" y="67.8">C12</text>
<text x="157.5" y="67.4">1uF</text>
<text x="182.2" y="71.3">C13100nF</text>
<text x="186.6" y="67.8">C15</text>
<text x="224" y="70.3">1nF</text>
<text x="224" y="67.1">C46</text>
<text x="238.1" y="70.3">1nF</text>
<text x="238.1" y="67.1">C45</text>
<text x="281.3" y="68.9">IO4</text>
<text x="51.2" y="75.5">10uF</text>
<text x="51.2" y="72.4">C5</text>
<text x="61.7" y="75.5">10uF</text>
<text x="61.7" y="72.4">C4</text>
<text x="182.2" y="74.5">1uF</text>
<text x="371.3" y="76">IO42</text>
<text x="39.3" y="82.9">10K</text>
<text x="39.3" y="79.8">R31</text>
<text x="52.3" y="81.9">LED2</text>
<text x="90.5" y="78.4">LED3</text>
<text x="107" y="81.5">17-21SUYC/TR8</text>
<text x="52.3" y="85.1">FC-2012HRK-620D</text>
<text x="39.3" y="95.3">R29</text>
<text x="87.9" y="96">C7</text>
<text x="39.3" y="98.5">10K</text>
<text x="41.9" y="100.7">470</text>
<text x="50.8" y="100.7">R32</text>
<text x="87.9" y="99.2">1uF</text>
<text x="41.9" y="104.2">470</text>
<text x="50.8" y="104.2">R1</text>
<text x="188.7" y="107.7">C8</text>
<text x="199.3" y="107.7">C9</text>
<text x="188.7" y="110.8">10uF</text>
<text x="199.3" y="110.8">10uF</text>
<text x="40.1" y="118.3">470</text>
<text x="49.1" y="118.3">R2</text>
<text x="197.3" y="118.8">C11</text>
<text x="224" y="117.9">1nF</text>
<text x="224" y="114.8">C47</text>
<text x="238.1" y="117.9">1nF</text>
<text x="238.1" y="114.8">C48</text>
<text x="261.6" y="118.3">C16</text>
<text x="269.5" y="114.8">C17</text>
<text x="280.5" y="119.7">100uF</text>
<text x="280.5" y="116.5">C18</text>
<text x="197.3" y="121.8">10uF</text>
<text x="259.9" y="120.1">100nF</text>
<text x="269.6" y="120.1">10uF</text>
<text x="188.7" y="132">10uF</text>
<text x="188.7" y="128.9">C10</text>
<text x="203.4" y="137.7">10K</text>
<text x="203.4" y="134.5">R5</text>
<text x="197.9" y="153.2">10K MUTE ON</text>
<text x="197.9" y="150">R3</text>
<text x="159.1" y="178.3">ICS-43434 Module</text>
<text x="160.2" y="174.7">U7</text>
<text x="275.6" y="178.3">ICS-43434 Module</text>
<text x="276.6" y="174.7">U8</text>
<text x="20" y="185.7">C23</text>
<text x="45.9" y="185.3">C24</text>
<text x="56.6" y="185.3">C25</text>
<text x="98.8" y="185.3">C28</text>
<text x="20" y="188.9">100nF</text>
<text x="45.9" y="188.5">22uF</text>
<text x="56.4" y="188.5">470uF</text>
<text x="83.5" y="190.7">100nF</text>
<text x="83.5" y="187.5">C27</text>
<text x="98.8" y="188.5">22uF</text>
<text x="20" y="206.6">100nF</text>
<text x="20" y="209.8">C29</text>
<text x="45.9" y="207">22uF</text>
<text x="70.6" y="207">470uF</text>
<text x="83.5" y="206.5">100nF</text>
<text x="83.5" y="209.7">C33</text>
<text x="97" y="207">22uF</text>
<text x="45.9" y="210.2">C30</text>
<text x="70.6" y="210.2">C32</text>
<text x="97" y="210.2">C34</text>
<text x="60.7" y="257.4">JP3</text>
</g>
<g font-size="3.2">
<text x="107.4" y="35.7">1</text>
<text x="107.4" y="39.2">2</text>
<text x="108.9" y="37.4">PVSS</text>
<text x="108.9" y="41">PVSS</text>
<text x="139.5" y="53.3">59</text>
<text x="138" y="55.1">DVSS</text>
<text x="305" y="56.8">1</text>
<text x="306.5" y="58.6">GND</text>
<text x="356.8" y="58.6">GND</text>
<text x="358.2" y="56.8">40</text>
<text x="107.4" y="78">13</text>
<text x="107.4" y="81.5">14</text>
<text x="108.9" y="79.8">PVSS</text>
<text x="108.9" y="83.3">PVSS</text>
<text x="138" y="93.9">PVSS</text>
<text x="139.5" y="95.6">47</text>
<text x="139.5" y="92.1">48</text>
<text x="107.4" y="99.2">19</text>
<text x="108.9" y="100.9">AVSS</text>
<text x="138" y="97.4">PVSS</text>
<text x="107.4" y="120.3">25</text>
<text x="107.4" y="123.9">26</text>
<text x="108.9" y="122.1">AVSS</text>
<text x="108.9" y="125.6">DVSS</text>
<text x="138" y="136.2">PVSS</text>
<text x="139.5" y="138">35</text>
<text x="139.5" y="134.4">36</text>
<text x="138" y="139.7">PVSS</text>
</g>
<g font-size="3.2" fill="#00f">
<text x="138" y="33.9">EP</text>
<text x="139.5" y="35.7">64</text>
<text x="139.5" y="32.1">65</text>
<text x="138" y="41">CFGDN</text>
<text x="138" y="37.4">NC</text>
<text x="139.5" y="39.2">63</text>
<text x="107.4" y="42.7">3</text>
<text x="107.4" y="46.2">4</text>
<text x="108.9" y="44.5">CF0AN</text>
<text x="138" y="44.5">CFGDP</text>
<text x="139.5" y="46.2">61</text>
<text x="139.5" y="42.7">62</text>
<text x="107.4" y="49.8">5</text>
<text x="107.4" y="53.3">6</text>
<text x="108.9" y="48">OUT0A</text>
<text x="108.9" y="51.5">OUT0A</text>
<text x="138" y="51.5">CGD0P</text>
<text x="138" y="48">CGD0N</text>
<text x="139.5" y="49.8">60</text>
<text x="357.4" y="53">GND</text>
<text x="358.1" y="51.5">41</text>
<text x="108.9" y="55.1">CF0AP</text>
<text x="138" y="58.6">CFDCN</text>
<text x="139.5" y="56.8">58</text>
<text x="107.4" y="63.9">9</text>
<text x="108.9" y="65.7">CF0BP</text>
<text x="138" y="65.7">CDC</text>
<text x="138" y="62.1">CFDCP</text>
<text x="139.5" y="63.9">56</text>
<text x="139.5" y="60.4">57</text>
<text x="305" y="60.4">2</text>
<text x="305" y="63.9">3</text>
<text x="306.5" y="62.1">3V3</text>
<text x="306.5" y="65.7">EN</text>
<text x="356.8" y="65.7">IO2</text>
<text x="356.8" y="62.1">IO1</text>
<text x="358.2" y="63.9">38</text>
<text x="358.2" y="60.4">39</text>
<text x="107.4" y="67.4">10</text>
<text x="107.4" y="70.9">11</text>
<text x="108.9" y="69.2">OUT0B</text>
<text x="139.5" y="70.9">54</text>
<text x="305" y="67.4">4</text>
<text x="305" y="70.9">5</text>
<text x="306.5" y="69.2">IO4</text>
<text x="356.8" y="69.2">TXD0</text>
<text x="358.2" y="70.9">36</text>
<text x="358.2" y="67.4">37</text>
<text x="389.6" y="70.9">2</text>
<text x="389.6" y="67.4">3</text>
<text x="391.1" y="69.2">3</text>
<text x="107.4" y="74.5">12</text>
<text x="108.9" y="72.7">OUT0B</text>
<text x="108.9" y="76.2">CF0BN</text>
<text x="138" y="76.2">CGD1P</text>
<text x="138" y="72.7">VGDC</text>
<text x="139.5" y="78">52</text>
<text x="139.5" y="74.5">53</text>
<text x="305" y="74.5">6</text>
<text x="305" y="78">7</text>
<text x="306.5" y="72.7">IO5</text>
<text x="306.5" y="76.2">IO6</text>
<text x="356.8" y="76.2">IO42</text>
<text x="356.8" y="72.7">RXD0</text>
<text x="358.2" y="78">34</text>
<text x="358.2" y="74.5">35</text>
<text x="389.6" y="74.5">1</text>
<text x="391.1" y="76.2">1</text>
<text x="391.1" y="72.7">2</text>
<text x="138" y="83.3">MSEL0</text>
<text x="138" y="79.8">CGD1N</text>
<text x="139.5" y="81.5">51</text>
<text x="245" y="81.5">2</text>
<text x="246.5" y="83.3">2</text>
<text x="305" y="81.5">8</text>
<text x="306.5" y="79.8">IO7</text>
<text x="306.5" y="83.3">IO15</text>
<text x="356.8" y="83.3">IO40</text>
<text x="356.8" y="79.8">IO41</text>
<text x="358.2" y="81.5">33</text>
<text x="107.4" y="85.1">15</text>
<text x="107.4" y="88.6">16</text>
<text x="108.9" y="86.8">CLIP#</text>
<text x="138" y="86.8">MSEL1</text>
<text x="139.5" y="88.6">49</text>
<text x="139.5" y="85.1">50</text>
<text x="245" y="85.1">1</text>
<text x="246.5" y="86.8">1</text>
<text x="305" y="85.1">9</text>
<text x="305" y="88.6">10</text>
<text x="306.5" y="86.8">IO16</text>
<text x="356.8" y="86.8">IO39</text>
<text x="358.2" y="88.6">31</text>
<text x="358.2" y="85.1">32</text>
<text x="107.4" y="95.6">18</text>
<text x="108.9" y="90.3">ERROR#</text>
<text x="138" y="90.3">NC</text>
<text x="245" y="95.6">2</text>
<text x="305" y="92.1">11</text>
<text x="305" y="95.6">12</text>
<text x="306.5" y="90.3">IO17</text>
<text x="306.5" y="93.9">IO18</text>
<text x="356.8" y="93.9">IO37</text>
<text x="356.8" y="90.3">IO38</text>
<text x="358.2" y="95.6">29</text>
<text x="358.2" y="92.1">30</text>
<text x="108.9" y="97.4">CMSE</text>
<text x="138" y="100.9">CF1AN</text>
<text x="139.5" y="99.2">46</text>
<text x="245" y="99.2">1</text>
<text x="246.5" y="100.9">1</text>
<text x="246.5" y="97.4">2</text>
<text x="305" y="99.2">13</text>
<text x="306.5" y="97.4">IO8</text>
<text x="306.5" y="100.9">IO19</text>
<text x="356.8" y="100.9">IO35</text>
<text x="356.8" y="97.4">IO36</text>
<text x="358.2" y="99.2">28</text>
<text x="107.4" y="102.7">20</text>
<text x="107.4" y="106.2">21</text>
<text x="108.9" y="104.5">CREF</text>
<text x="108.9" y="108">SCK</text>
<text x="138" y="108">OUT1A</text>
<text x="138" y="104.5">OUT1A</text>
<text x="139.5" y="106.2">44</text>
<text x="139.5" y="102.7">45</text>
<text x="305" y="102.7">14</text>
<text x="306.5" y="104.5">IO20</text>
<text x="356.8" y="104.5">IO0</text>
<text x="358.2" y="102.7">27</text>
<text x="107.4" y="109.7">22</text>
<text x="107.4" y="113.3">23</text>
<text x="108.9" y="111.5">WS</text>
<text x="138" y="111.5">CF1AP</text>
<text x="139.5" y="109.7">43</text>
<text x="107.4" y="116.8">24</text>
<text x="108.9" y="115">SD0</text>
<text x="108.9" y="118.6">SD1</text>
<text x="313.6" y="119.1" transform="rotate(-90 313.6 119.1)">15</text>
<text x="315.4" y="117.6" transform="rotate(-90 315.4 117.6)">IO3</text>
<text x="317.1" y="119.1" transform="rotate(-90 317.1 119.1)">16</text>
<text x="318.9" y="117.6" transform="rotate(-90 318.9 117.6)">IO46</text>
<text x="320.7" y="119.1" transform="rotate(-90 320.7 119.1)">17</text>
<text x="322.4" y="117.6" transform="rotate(-90 322.4 117.6)">IO9</text>
<text x="324.2" y="119.1" transform="rotate(-90 324.2 119.1)">18</text>
<text x="326" y="117.6" transform="rotate(-90 326 117.6)">IO10</text>
<text x="327.7" y="119.1" transform="rotate(-90 327.7 119.1)">19</text>
<text x="329.5" y="117.6" transform="rotate(-90 329.5 117.6)">IO11</text>
<text x="331.3" y="119.1" transform="rotate(-90 331.3 119.1)">20</text>
<text x="333" y="117.6" transform="rotate(-90 333 117.6)">IO12</text>
<text x="334.8" y="119.1" transform="rotate(-90 334.8 119.1)">21</text>
<text x="336.5" y="117.6" transform="rotate(-90 336.5 117.6)">IO13</text>
<text x="338.3" y="119.1" transform="rotate(-90 338.3 119.1)">22</text>
<text x="340.1" y="117.6" transform="rotate(-90 340.1 117.6)">IO14</text>
<text x="341.8" y="119.1" transform="rotate(-90 341.8 119.1)">23</text>
<text x="343.6" y="117.6" transform="rotate(-90 343.6 117.6)">IO21</text>
<text x="345.4" y="119.1" transform="rotate(-90 345.4 119.1)">24</text>
<text x="347.1" y="117.6" transform="rotate(-90 347.1 117.6)">IO47</text>
<text x="348.9" y="119.1" transform="rotate(-90 348.9 119.1)">25</text>
<text x="350.7" y="117.6" transform="rotate(-90 350.7 117.6)">IO48</text>
<text x="352.4" y="119.1" transform="rotate(-90 352.4 119.1)">26</text>
<text x="354.2" y="117.6" transform="rotate(-90 354.2 117.6)">IO45</text>
<text x="138" y="125.6">OUT1B</text>
<text x="138" y="122.1">CF1BP</text>
<text x="139.5" y="123.9">39</text>
<text x="139.5" y="120.3">40</text>
<text x="107.4" y="127.4">27</text>
<text x="107.4" y="130.9">28</text>
<text x="108.9" y="129.2">SCL</text>
<text x="138" y="129.2">OUT1B</text>
<text x="139.5" y="130.9">37</text>
<text x="139.5" y="127.4">38</text>
<text x="52.9" y="134.8">0x20 I2C addr</text>
<text x="107.4" y="134.4">29</text>
<text x="107.4" y="138">30</text>
<text x="108.9" y="132.7">AD0</text>
<text x="108.9" y="136.2">AD1</text>
<text x="138" y="132.7">CF1BN</text>
<text x="209.9" y="136.6">AMP IN RESET</text>
<text x="107.4" y="141.5">31</text>
<text x="108.9" y="139.7">SDA</text>
<text x="108.9" y="143.3">CLKM/S</text>
<text x="138" y="143.3">MUTE#</text>
<text x="139.5" y="141.5">34</text>
<text x="107.4" y="145">32</text>
<text x="108.9" y="146.8">CLK</text>
<text x="138" y="146.8">ENABLE#</text>
<text x="139.5" y="145">33</text>
<text x="15.9" y="254.7">STEREO-BTL (DEFAULT)</text>
<text x="88.2" y="254.7">PARALLEL-BTL</text>
</g>
<g font-size="3.2" fill="#f00">
<text x="107.4" y="56.8">7</text>
<text x="108.9" y="58.6">PVDD</text>
<text x="107.4" y="60.4">8</text>
<text x="108.9" y="62.1">PVDD</text>
<text x="138" y="69.2">DVDD</text>
<text x="139.5" y="67.4">55</text>
<text x="107.4" y="92.1">17</text>
<text x="108.9" y="93.9">AVDD</text>
<text x="139.5" y="113.3">42</text>
<text x="138" y="118.6">PVDD</text>
<text x="138" y="115">PVDD</text>
<text x="139.5" y="116.8">41</text>
</g>
<g font-size="3.2" fill="#840000">
<text x="62.8" y="249.4" transform="rotate(-90 62.8 249.4)">2</text>
<text x="58.2" y="252.3" transform="rotate(-90 58.2 252.3)">1</text>
<text x="68.8" y="252.3" transform="rotate(-90 68.8 252.3)">3</text>
</g>
<g font-size="2.5" fill="#00f">
<text x="368.7" y="99.5" transform="rotate(-90 368.7 99.5)">PSRAM</text>
<text x="315" y="131.3" transform="rotate(-90 315 131.3)">JTAG</text>
<text x="318.6" y="135.9" transform="rotate(-90 318.6 135.9)">BOOT_M</text>
<text x="353.8" y="135.9" transform="rotate(-90 353.8 135.9)">FLASH_V</text>
<text x="187" y="193">VDD</text>
<text x="201.1" y="193">SCK</text>
<text x="303.4" y="193">VDD</text>
<text x="317.5" y="193">SCK</text>
<text x="176.4" y="200.1">LR</text>
<text x="201.1" y="200.1">WS</text>
<text x="292.8" y="200.1">LR</text>
<text x="317.5" y="200.1">WS</text>
<text x="201.1" y="207.1">SD</text>
<text x="317.5" y="207.1">SD</text>
<text x="187" y="210.6">GND</text>
<text x="303.4" y="210.6">GND</text>
</g>
</svg>
